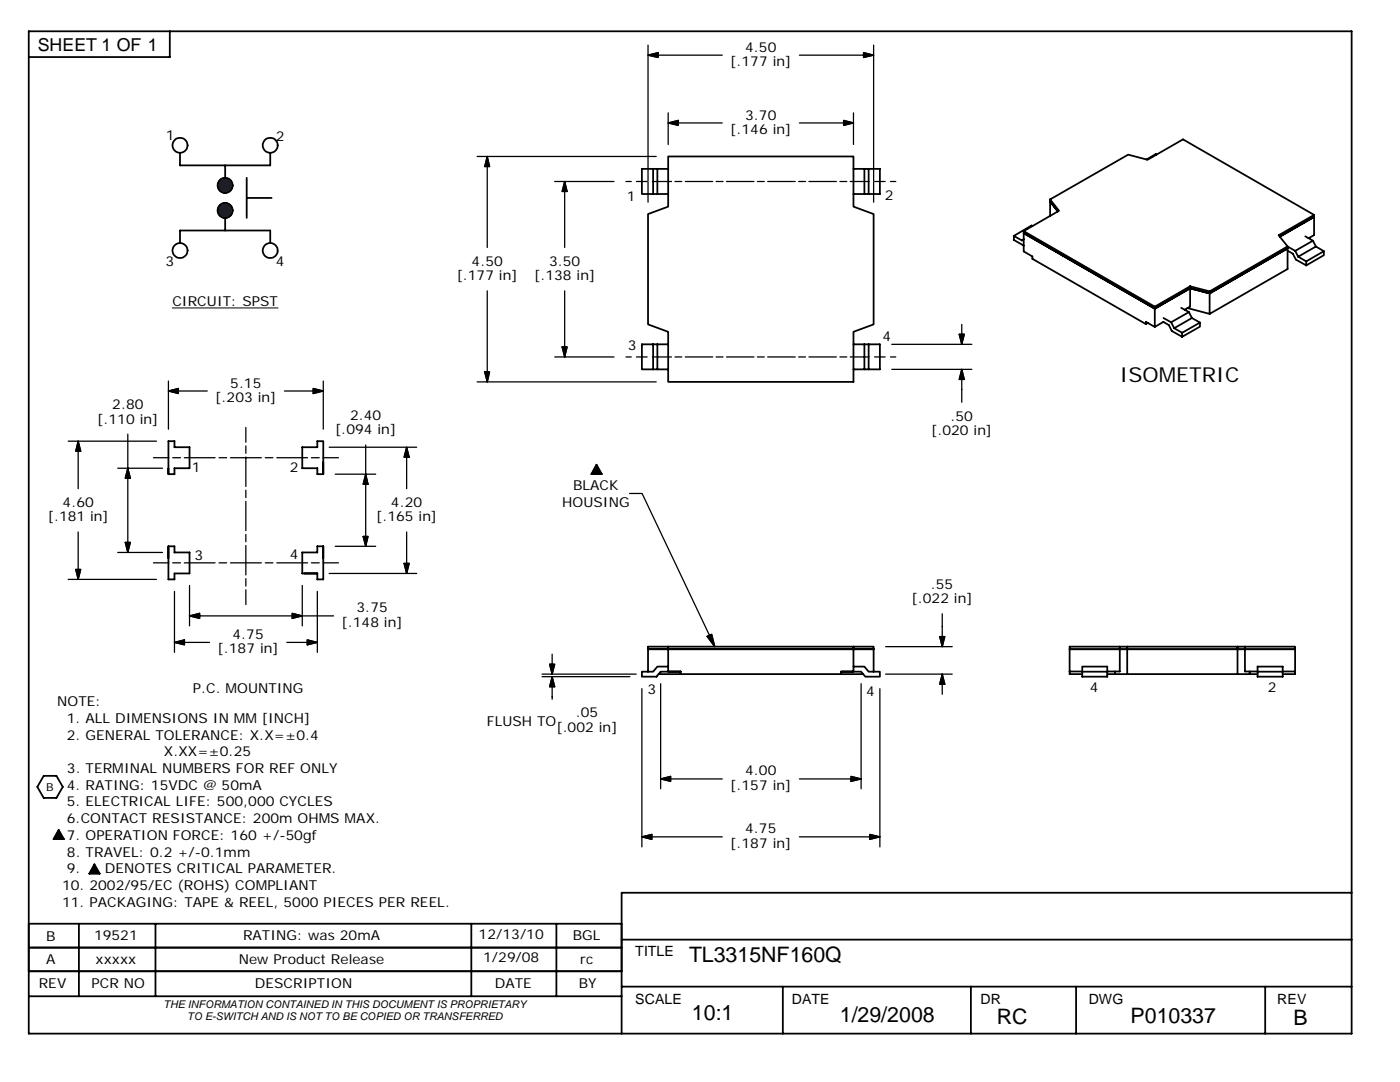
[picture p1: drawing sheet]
<svg xmlns="http://www.w3.org/2000/svg" width="279mm" height="216mm" viewBox="0 0 279 216" stroke-linecap="round" stroke-linejoin="round" font-family="sans-serif">
<g fill="none" stroke="#000" stroke-width=".36">
<path d="M5.7 6.2h264v200h-264zM33.9 6.2v5.2h-28.2M35.9 30.5v2.5h18v-2.5M44.9 33v2.5M49.2 35.5v8M49.2 39.5h5M130.3 33.7v5h.9M131.2 33.7h-3.1v5h2.2M133.3 33.7h-2.1v5h2.1M133.3 31.2h37v10l4 1.5v22l-4 1.5v10h-37v-10l-4-1.5v-22l4-1.5zM170.3 33.7h5.3v5h-5.3M172.5 33.7v5"/>
<path d="M173.4 33.7v5M209.6 39.8l1.7 2.3-7 4M209.6 39.8l15.5-8.9 3.9 1 7.1-4.1 26.2 15.1M209.6 39.8v3.3M230.8 30.9l-.2-.1-1.8 1M35.9 48.5v-2.5h18v2.5M44.9 43.5v2.5M202.3 47.1l1.6 .9 .4-.3M202.3 47.1v.8l2 1.1M204.3 46.5l26.2 15.1 7-4.1 3.9 1 15.6-8.9M204.3 46.1v4.1l1.7 1v.4l22.7 13.1M204.3 46.1l26.2 15.1"/>
<path d="M206 45.1l-.1-.1-3.6 2.1M209.6 40.2l1.5 2M237.5 57.1v4.1l-1.1 .6M237.5 57.1l3.9 1M237.5 57.1l-7 4.1M241.4 58.1v4.5M257 49.6v-.4l-15.6 8.9M257 49.6v4.1l-15.6 8.9M257 50l1 .6 .6 1.2 2.1 1.2M258.5 50.1l.6 1.1M259.1 51.2l1.6 1M260.5 47.2l1.5 .8-3.5 2.1"/>
<path d="M260.7 52.2v.8M262 48l.6 1.2-3.5 2M262.3 43.3v-.4l-7.1 4 1.8 2.3 1.5 .9M262.3 43.3l-6.9 3.9M262.3 43.3v3.6l-1.1 .6M262.6 49.2l1.6 .9-3.5 2.1M264.2 50.1v.8l-3.5 2.1M130.3 68.7v5h.9M131.2 68.7v5h2.1M133.3 68.7h-5.2v5h2.2M170.3 68.7h5.3v5h-2.2v-5M170.3 73.7h2.2"/>
<path d="M172.5 68.7v5h.9M229.1 64.4l-.4 .3M230.5 61.2v4M232.2 64.2l1.1 .7 .5 1.1 2.1 1.2M232.2 64.2l-1.7 1-1.8-1v.5M233.7 64.3l.6 1.2M234.3 65.5l1.6 .9M235.7 61.4l1.6 .9-3.6 2-1.5-.8M235.9 66.4v.8M237 61.5l4.4 1.1M237.3 62.3l.6 1.2-3.6 2M237.9 63.5l1.6 .9-3.6 2"/>
<path d="M239.5 64.4v.8l-3.6 2M33.6 88h1.2v1.2h3v4.2h-3v1.2h-1.2zM33.6 93.4v1.2M60.3 89.2h3v-1.2h1.2v6.6h-1.2v-1.2h-3zM64.5 92.2v2.4M119 92.7l1.1 1.9h-2.1zM33.6 109h1.2v1.2h3v4.2h-3v1.2h-1.2zM60.3 110.2h3v-1.2h1.2v6.6h-1.2v-1.2h-3zM129.3 129.5h45M131.4 134.5h40.9M133.3 133h-2.1l-.9 1h-2.2v1h2.9l.8-1h4M133.3 129v5h2.5v.5"/>
<path d="M170.3 129v5h-2.4v.5M170.3 133h2.2l.9 1h2.2v1h-2.9l-.8-1h-4M170.3 129h4v.5M170.3 129h-41v5M174.3 129.5v4.5M213.5 129.5h45M213.5 134h2.5M216 134v-1h5v2h-5v-1h5M221 134.5h30M222.5 134v.5M223.5 129v5h-2.5M225 129v5.5"/>
<path d="M247 129v5.5M248.5 129h10v.5M248.5 129h-35v5.5h2.5M248.5 129v5h2.5M249.4 134v.5M251 134h5v1h-5v-2h5v1M256 134h2.5M258.5 129.5v5h-2.5M8.7 154.8h2.6l1.2 2.2-1.2 2.2h-2.6l-1.2-2.2zM11.7 165.6l1 1.8h-2zM18.8 172.5l1.1 1.8h-2.1zM269.7 178.1h-145.6v28.1"/>
<path d="M5.7 198.8h118.4M15.7 184.3v14.5M31 184.3v14.5M94.1 184.3v14.5M111 184.3v14.5M124.1 184.3h-118.4v4.8h118.4h-118.4v4.7h118.4h-118.4M124.1 187.5h145.6M124.1 196.9h145.6M156.2 196.9v9.3M193.8 196.9v9.3M214.8 196.9v9.3M252.5 196.9v9.3"/>
<circle cx="35.9" cy="29" r="1.51"/>
<circle cx="44.9" cy="37" r="1.51"/>
<circle cx="53.9" cy="29" r="1.5"/>
<circle cx="35.9" cy="50" r="1.5"/>
<circle cx="44.9" cy="42" r="1.5"/>
<circle cx="53.9" cy="50" r="1.49"/>
</g>
<g fill="#1e1e47" stroke="#1e1e47" stroke-width=".2">
<path d="M43.4 36.8h3v.2z"/>
<path d="M43.4 36.8l3 .2h-3z"/>
<path d="M43.4 37h3v.2z"/>
<path d="M43.4 37l3 .2h-3z"/>
<path d="M43.4 37.2h3v.1z"/>
<path d="M43.4 37.2l3 .1h-2.9z"/>
<path d="M43.5 37.3h2.9v.2z"/>
<path d="M43.5 37.3l2.9 .2h-2.9z"/>
<path d="M43.5 37.5h2.9l-.1 .1z"/>
<path d="M43.5 37.5l2.8 .1h-2.7z"/>
<path d="M43.6 37.6h2.7l-.1 .1z"/>
<path d="M43.6 37.6l2.6 .1h-2.6z"/>
<path d="M43.6 37.7h2.6l-.1 .2z"/>
<path d="M43.6 37.7l2.5 .2h-2.4z"/>
<path d="M43.7 37.9h2.4v.1z"/>
<path d="M43.7 37.9l2.4 .1h-2.3z"/>
<path d="M43.8 38h2.3l-.2 .1z"/>
<path d="M43.8 38l2.1 .1h-2z"/>
<path d="M43.9 38.1h2l-.1 .1z"/>
<path d="M43.9 38.1l1.9 .1z"/>
<path d="M44 38.2h1.8l-.1 .1z"/>
<path d="M44 38.2l1.7 .1z"/>
<path d="M44.2 38.3h1.5z"/>
<path d="M44.2 38.3l1.4 .1z"/>
<path d="M44.3 38.4h1.3z"/>
<path d="M44.3 38.4h1.1z"/>
<path d="M44.5 38.4h.9z"/>
<path d="M44.5 38.4l.7 .1z"/>
<path d="M44.6 38.5h.6z"/>
<path d="M44.6 38.5h.5z"/>
<path d="M44.8 38.5h.3z"/>
<path d="M43.5 36.7l2.9 .1h-3z"/>
<path d="M43.5 36.7h2.9v.1z"/>
<path d="M43.5 36.5l2.9 .2h-2.9z"/>
<path d="M43.5 36.5h2.9v.2z"/>
<path d="M43.6 36.4l2.8 .1h-2.9z"/>
<path d="M43.6 36.4h2.7l.1 .1z"/>
<path d="M43.6 36.2l2.7 .2h-2.7z"/>
<path d="M43.6 36.2h2.6l.1 .2z"/>
<path d="M43.7 36.1l2.5 .1h-2.6z"/>
<path d="M43.7 36.1h2.4l.1 .1z"/>
<path d="M43.8 36l2.3 .1h-2.4z"/>
<path d="M43.8 36h2.3v.1z"/>
<path d="M43.8 36h2.3z"/>
<path d="M43.9 35.9l2.2 .1z"/>
<path d="M43.9 35.9l.1-.1 1.9 .1z"/>
<path d="M44 35.8l1.9 .1z"/>
<path d="M44 35.8l.2-.1 1.6 .1z"/>
<path d="M44.2 35.7l1.6 .1z"/>
<path d="M44.2 35.7h1.5z"/>
<path d="M44.3 35.6l1.4 .1z"/>
<path d="M44.3 35.6h1.3z"/>
<path d="M44.5 35.6h1.1z"/>
<path d="M44.5 35.6h.9z"/>
<path d="M44.6 35.5l.8 .1z"/>
<path d="M44.6 35.5h.6z"/>
<path d="M44.8 35.5h.4z"/>
<path d="M44.8 35.5h.3z"/>
<path d="M43.4 41.8h3v.2z"/>
<path d="M43.4 41.8l3 .2h-3z"/>
<path d="M43.4 42h3v.2z"/>
<path d="M43.4 42l3 .2h-3z"/>
<path d="M43.4 42.2h3v.1z"/>
<path d="M43.4 42.2l3 .1h-2.9z"/>
<path d="M43.5 42.3h2.9v.2z"/>
<path d="M43.5 42.3l2.9 .2h-2.9z"/>
<path d="M43.5 42.5h2.9l-.1 .1z"/>
<path d="M43.5 42.5l2.8 .1h-2.7z"/>
<path d="M43.6 42.6h2.7l-.1 .2z"/>
<path d="M43.6 42.6l2.6 .2h-2.6z"/>
<path d="M43.6 42.8h2.6l-.1 .1z"/>
<path d="M43.6 42.8l2.5 .1h-2.4z"/>
<path d="M43.7 42.9h2.4v.1z"/>
<path d="M43.7 42.9l2.4 .1h-2.3z"/>
<path d="M43.8 43h2.3z"/>
<path d="M43.8 43l2.1 .1z"/>
<path d="M43.9 43.1h2l-.1 .1z"/>
<path d="M43.9 43.1l1.9 .1z"/>
<path d="M44 43.2h1.8l-.1 .1z"/>
<path d="M44 43.2l1.7 .1z"/>
<path d="M44.2 43.3h1.5z"/>
<path d="M44.2 43.3h1.4z"/>
<path d="M44.3 43.3h1.3z"/>
<path d="M44.3 43.3l1.1 .1z"/>
<path d="M44.5 43.4h.9z"/>
<path d="M44.5 43.4l.7 .1z"/>
<path d="M44.6 43.5h.6z"/>
<path d="M44.6 43.5h.5z"/>
<path d="M44.8 43.5h.3z"/>
<path d="M43.5 41.7l2.9 .1h-3z"/>
<path d="M43.5 41.7h2.9v.1z"/>
<path d="M43.5 41.5l2.9 .2h-2.9z"/>
<path d="M43.5 41.5h2.9v.2z"/>
<path d="M43.6 41.4l2.8 .1h-2.9z"/>
<path d="M43.6 41.4h2.7l.1 .1z"/>
<path d="M43.6 41.3l2.7 .1h-2.7z"/>
<path d="M43.6 41.3h2.6l.1 .1z"/>
<path d="M43.7 41.1l2.5 .2h-2.6z"/>
<path d="M43.7 41.1h2.4l.1 .2z"/>
<path d="M43.8 41l2.3 .1h-2.4z"/>
<path d="M43.8 41h2.3v.1z"/>
<path d="M43.9 40.9l2.2 .1h-2.3z"/>
<path d="M43.9 40.9h2l.2 .1z"/>
<path d="M43.9 40.9h2z"/>
<path d="M44 40.8l1.9 .1z"/>
<path d="M44 40.8l.2-.1 1.6 .1z"/>
<path d="M44.2 40.7l1.6 .1z"/>
<path d="M44.2 40.7h1.5z"/>
<path d="M44.3 40.6l1.4 .1z"/>
<path d="M44.3 40.6h1.3z"/>
<path d="M44.5 40.6h1.1z"/>
<path d="M44.5 40.6h.9z"/>
<path d="M44.6 40.5l.8 .1z"/>
<path d="M44.6 40.5h.6z"/>
<path d="M44.8 40.5h.4z"/>
<path d="M44.8 40.5h.3z"/>
</g>
<path d="M119 92.7l1.1 1.9h-2.1zM11.7 165.6l1 1.8h-2zM18.8 172.5l1.1 1.8h-2.1z" fill="#000" stroke="#000" stroke-width=".2"/>
<g fill="none" stroke="#000" stroke-width=".25">
<path d="M129.3 11l2-.5v1zM129.3 11h14.8M129.3 9v27.1M159.5 11h14.8M172.3 10.5l2 .5-2 .5zM174.3 9v27.1M95.2 31.2h35.8M97.2 31.2l.5 2h-1zM97.2 31.2v18.2M110.7 36.2h11.8M112.7 36.2l.5 2h-1zM112.7 36.2v13.2"/>
<path d="M124.9 36.2h1.1M127 36.2h2.2M129.3 36.3v4M130.2 36.2h3.8M133.3 24.5l2.1-.5v1zM133.3 24.5h10.8M133.3 22.5v6.3M134.7 36.2h1.4M136.8 36.2h5.4M142.9 36.2h1.4M145 36.2h5.5M151.2 36.2h1.3"/>
<path d="M153.2 36.2h5.5M159.4 36.2h1.4M159.5 24.5h10.8M161.4 36.2h5.5M167.6 36.2h1.4M168.4 24l1.9 .5-1.9 .5zM169.7 36.2h3.8M170.3 22.5v6.3M174.3 36.3v4M174.5 36.2h2.2M177.7 36.2h1.1M97.2 58v18.2"/>
<path d="M112.7 58v13.2M33.6 78l2-.5v1zM33.6 78h7.8M33.6 76v9.6M56.8 78h7.7M62.5 77.5l2 .5-2 .5zM64.5 76v9.6M95.2 76.2h35.8M96.7 74.2h1l-.5 2zM110.7 71.2h11.8M112.2 69.2h1l-.5 2zM124.9 71.2h1.1"/>
<path d="M127 71.2h2.2M130.2 71.2h3.8M134.7 71.2h1.4M136.8 71.2h5.4M142.9 71.2h1.4M145 71.2h5.5M151.2 71.2h1.3M153.2 71.2h5.5M159.4 71.2h1.4M161.4 71.2h5.5M167.6 71.2h1.4M169.7 71.2h3.8"/>
<path d="M174.5 71.2h2.2M177.7 71.2h1.1M178 68.7h16M178 73.7h16M191.4 66.7h1l-.5 2zM191.9 73.7l.5 2h-1zM191.9 64.7v4M191.9 73.7v6.6M13.6 88h17.6M15.6 88l.5 2h-1zM15.6 88v9.5M23.5 93.4h8.9"/>
<path d="M25.5 93.4l.5 2h-1zM25.5 86.6v23.6M30.6 91.3h3.1M34.5 91.3h1.5M36.8 91.3h6.1M43.7 91.3h1.5M46 91.3h6.2M49.1 85.3v2.9M49.1 89v1.4M49.1 91.2v5.9M49.1 97.8v1.5M52.9 91.3h1.6"/>
<path d="M55.2 91.3h6.2M62.1 91.3h1.6M64.5 91.3h3M65.7 89.2h17.5M66.9 94.6h8.1M73 94.6l.4 2h-.9zM73 88.8v20.2M81.2 89.2l.5 2h-1.1zM81.2 89.2v8.3M125.6 98.5h2.5l14.5 30.5M13.6 115.6h17.6M15.1 113.6h1l-.5 2z"/>
<path d="M15.6 106.2v9.4M23.5 110.2h8.9M25 108.2h1l-.5 2zM30.6 112.3h3.1M34.5 112.3h1.5M34.8 118v12.2M36.8 112.3h6.1M37.8 116.8v8.1M43.7 112.3h1.5M46 112.3h6.2M49.1 100v5.9M49.1 106.6v1.5"/>
<path d="M49.1 108.8v5.9M49.1 115.5v1.4M49.1 117.7v2.9M52.9 112.3h1.6M55.2 112.3h6.2M60.3 116.8v8.1M62.1 112.3h1.6M63.3 118v12.2M64.5 112.3h3M65.7 114.4h17.5M66.9 109h8.1M72.5 107h.9l-.4 2z"/>
<path d="M80.6 112.4h1.1l-.5 2zM81.2 106.2v8.2M34.8 128.2l2-.5v1zM34.8 128.2h7M37.8 122.9l2-.5v1zM37.8 122.9h28.8M57.2 128.2h6.1M58.3 122.4l2 .5-2 .5zM61.3 127.7l2 .5-2 .5zM108.2 135h17.5M108.2 134.5h18.8M109.7 132.5h1l-.5 2z"/>
<path d="M110.2 135l.5 2h-1zM110.2 130.5v4M110.2 135v4.5M128.1 137.4v31.6M131.8 136.4v21M141.1 127l.9-.4 .6 2.4zM171.9 136.4v21M175.6 137.4v31.6M176.7 134.5h13.3M176.7 129h13.3M187.5 127h1.1l-.6 2zM188 134.5l.6 2h-1.1z"/>
<path d="M188 122.5v6.5M188 134.5v4M131.8 155.4l2-.5v1zM131.8 155.4h12.3M159.5 155.4h12.4M169.8 154.9l2.1 .5-2.1 .5zM128.1 167l2-.5v1zM128.1 167h16M159.5 167h16.1M173.6 166.5l2 .5-2 .5z"/>
</g>
<path d="M34.4 61.4h21.1" fill="none" stroke="#000" stroke-width=".2"/>
<g fill="#000" stroke="#000" stroke-width=".25">
<path d="M129.3 11l2-.5v1zM172.3 10.5l2 .5-2 .5zM97.2 31.2l.5 2h-1zM112.7 36.2l.5 2h-1zM133.3 24.5l2.1-.5v1zM168.4 24l1.9 .5-1.9 .5zM33.6 78l2-.5v1zM62.5 77.5l2 .5-2 .5zM96.7 74.2h1l-.5 2zM112.2 69.2h1l-.5 2zM191.4 66.7h1l-.5 2zM191.9 73.7l.5 2h-1z"/>
<path d="M15.6 88l.5 2h-1zM25.5 93.4l.5 2h-1zM73 94.6l.4 2h-.9zM81.2 89.2l.5 2h-1.1zM15.1 113.6h1l-.5 2zM25 108.2h1l-.5 2zM72.5 107h.9l-.4 2zM80.6 112.4h1.1l-.5 2zM34.8 128.2l2-.5v1zM37.8 122.9l2-.5v1zM58.3 122.4l2 .5-2 .5zM61.3 127.7l2 .5-2 .5z"/>
<path d="M109.7 132.5h1l-.5 2zM110.2 135l.5 2h-1zM141.1 127l.9-.4 .6 2.4zM187.5 127h1.1l-.6 2zM188 134.5l.6 2h-1.1zM131.8 155.4l2-.5v1zM169.8 154.9l2.1 .5-2.1 .5zM128.1 167l2-.5v1zM173.6 166.5l2 .5-2 .5z"/>
</g>
<g font-size="4.3">
<text x="137.5" y="191.9">TL3315NF160Q</text>
<text x="138.1" y="203.5">10:1</text>
<text x="167.6" y="203.9">1/29/2008</text>
<text x="198.9" y="204.3">RC</text>
<text x="225.6" y="204.1">P010337</text>
<text x="258.2" y="204.5">B</text>
</g>
<text font-size="4.1" x="223.5" y="76.2">ISOMETRIC</text>
<text font-size="3.5" x="7.5" y="10.2">SHEET 1 OF 1</text>
<g font-size="2.8">
<text x="126.8" y="190.7">TITLE</text>
<text x="126.8" y="200.3">SCALE</text>
<text x="158" y="200.3">DATE</text>
<text x="195.7" y="200.3">DR</text>
<text x="217.3" y="200.3">DWG</text>
<text x="254.9" y="200.3">REV</text>
</g>
<g font-size="2.7">
<text x="148.7" y="10.3">4.50</text>
<text x="145.7" y="13.2">[.177 in]</text>
<text x="148.7" y="23.9">3.70</text>
<text x="33.1" y="28">1</text>
<text x="55.1" y="28">2</text>
<text x="145.7" y="26.8">[.146 in]</text>
<text x="125.1" y="40.1">1</text>
<text x="176.6" y="40">2</text>
<text x="33.1" y="53">3</text>
<text x="55.1" y="53">4</text>
<text x="94.1" y="53">4.50</text>
<text x="109.6" y="53">3.50</text>
<text x="91.1" y="55.9">[.177 in]</text>
<text x="106.6" y="55.9">[.138 in]</text>
<text x="34.4" y="61">CIRCUIT: SPST</text>
<text x="125.3" y="69.8">3</text>
<text x="176.1" y="68">4</text>
<text x="46" y="77.3">5.15</text>
<text x="22.4" y="81.7">2.80</text>
<text x="43" y="80.2">[.203 in]</text>
<text x="69.8" y="83.8">2.40</text>
<text x="189.7" y="83.9">.50</text>
<text x="19.4" y="84.5">[.110 in]</text>
<text x="66.9" y="86.7">[.094 in]</text>
<text x="185.8" y="86.8">[.020 in]</text>
<text x="38.3" y="94.1">1</text>
<text x="57.9" y="94.1">2</text>
<text x="12.5" y="101.2">4.60</text>
<text x="78" y="101.2">4.20</text>
<text x="112.2" y="101.1">HOUSING</text>
<text x="114.4" y="97.8">BLACK</text>
<text x="9.5" y="104">[.181 in]</text>
<text x="75.1" y="104">[.165 in]</text>
<text x="38.8" y="111.7">3</text>
<text x="57.8" y="111.5">4</text>
<text x="185.8" y="117.5">.55</text>
<text x="68.2" y="125.1">[.148 in]</text>
<text x="71.2" y="122.2">3.75</text>
<text x="181.9" y="120.4">[.022 in]</text>
<text x="43.4" y="130.3">[.187 in]</text>
<text x="46.4" y="127.5">4.75</text>
<text x="11.4" y="140.9">NOTE:</text>
<text x="38.5" y="138.2">P.C. MOUNTING</text>
<text x="114.9" y="143.1">.05</text>
<text x="129.2" y="138.6">3</text>
<text x="172.9" y="138.8">4</text>
<text x="217.5" y="138.1">4</text>
<text x="253" y="138">2</text>
<text x="13.4" y="144.3">1. ALL DIMENSIONS IN MM [INCH]</text>
<text x="13.4" y="147.6">2. GENERAL TOLERANCE: X.X=±0.4</text>
<text x="97.2" y="144.9">FLUSH TO</text>
<text x="111" y="146">[.002 in]</text>
<text x="13.4" y="154.3">3. TERMINAL NUMBERS FOR REF ONLY</text>
<text x="32.7" y="150.9">X.XX=±0.25</text>
<text x="148.7" y="154.7">4.00</text>
<text x="13.4" y="157.6">4. RATING: 15VDC @ 50mA</text>
<text x="13.4" y="160.9">5. ELECTRICAL LIFE: 500,000 CYCLES</text>
<text x="145.7" y="157.6">[.157 in]</text>
<text x="13.4" y="164.3">6.CONTACT RESISTANCE: 200m OHMS MAX.</text>
<text x="13.4" y="167.6">7. OPERATION FORCE: 160 +/-50gf</text>
<text x="148.7" y="166.3">4.75</text>
<text x="13.4" y="170.9">8. TRAVEL: 0.2 +/-0.1mm</text>
<text x="145.7" y="169.2">[.187 in]</text>
<text x="12.4" y="177.6">10. 2002/95/EC (ROHS) COMPLIANT</text>
<text x="13.4" y="174.2">9.</text>
<text x="20.9" y="174.2">DENOTES CRITICAL PARAMETER.</text>
<text x="12.4" y="180.9">11. PACKAGING: TAPE &amp; REEL, 5000 PIECES PER REEL.</text>
<text x="9.2" y="187.7">B</text>
<text x="18.8" y="187.6">19521</text>
<text x="48.5" y="187.6">RATING: was 20mA</text>
<text x="95.5" y="187.3">12/13/10</text>
<text x="114.3" y="187.6">BGL</text>
<text x="7.7" y="197.2">REV</text>
<text x="9.2" y="192.4">A</text>
<text x="18.3" y="197.2">PCR NO</text>
<text x="19.1" y="192.4">xxxxx</text>
<text x="47.7" y="192.4">New Product Release</text>
<text x="50.9" y="197.2">DESCRIPTION</text>
<text x="96.4" y="192">1/29/08</text>
<text x="98.8" y="197.2">DATE</text>
<text x="115.5" y="197.2">BY</text>
<text x="115.8" y="192.4">rc</text>
</g>
<text font-size="2.2" x="9.2" y="157.8">B</text>
<g font-size="2.1">
<text x="32.6" y="201.2">THE INFORMATION CONTAINED IN THIS DOCUMENT IS PROPRIETARY</text>
<text x="37.4" y="203.6">TO E-SWITCH AND IS NOT TO BE COPIED OR TRANSFERRED</text>
</g>
</svg>
